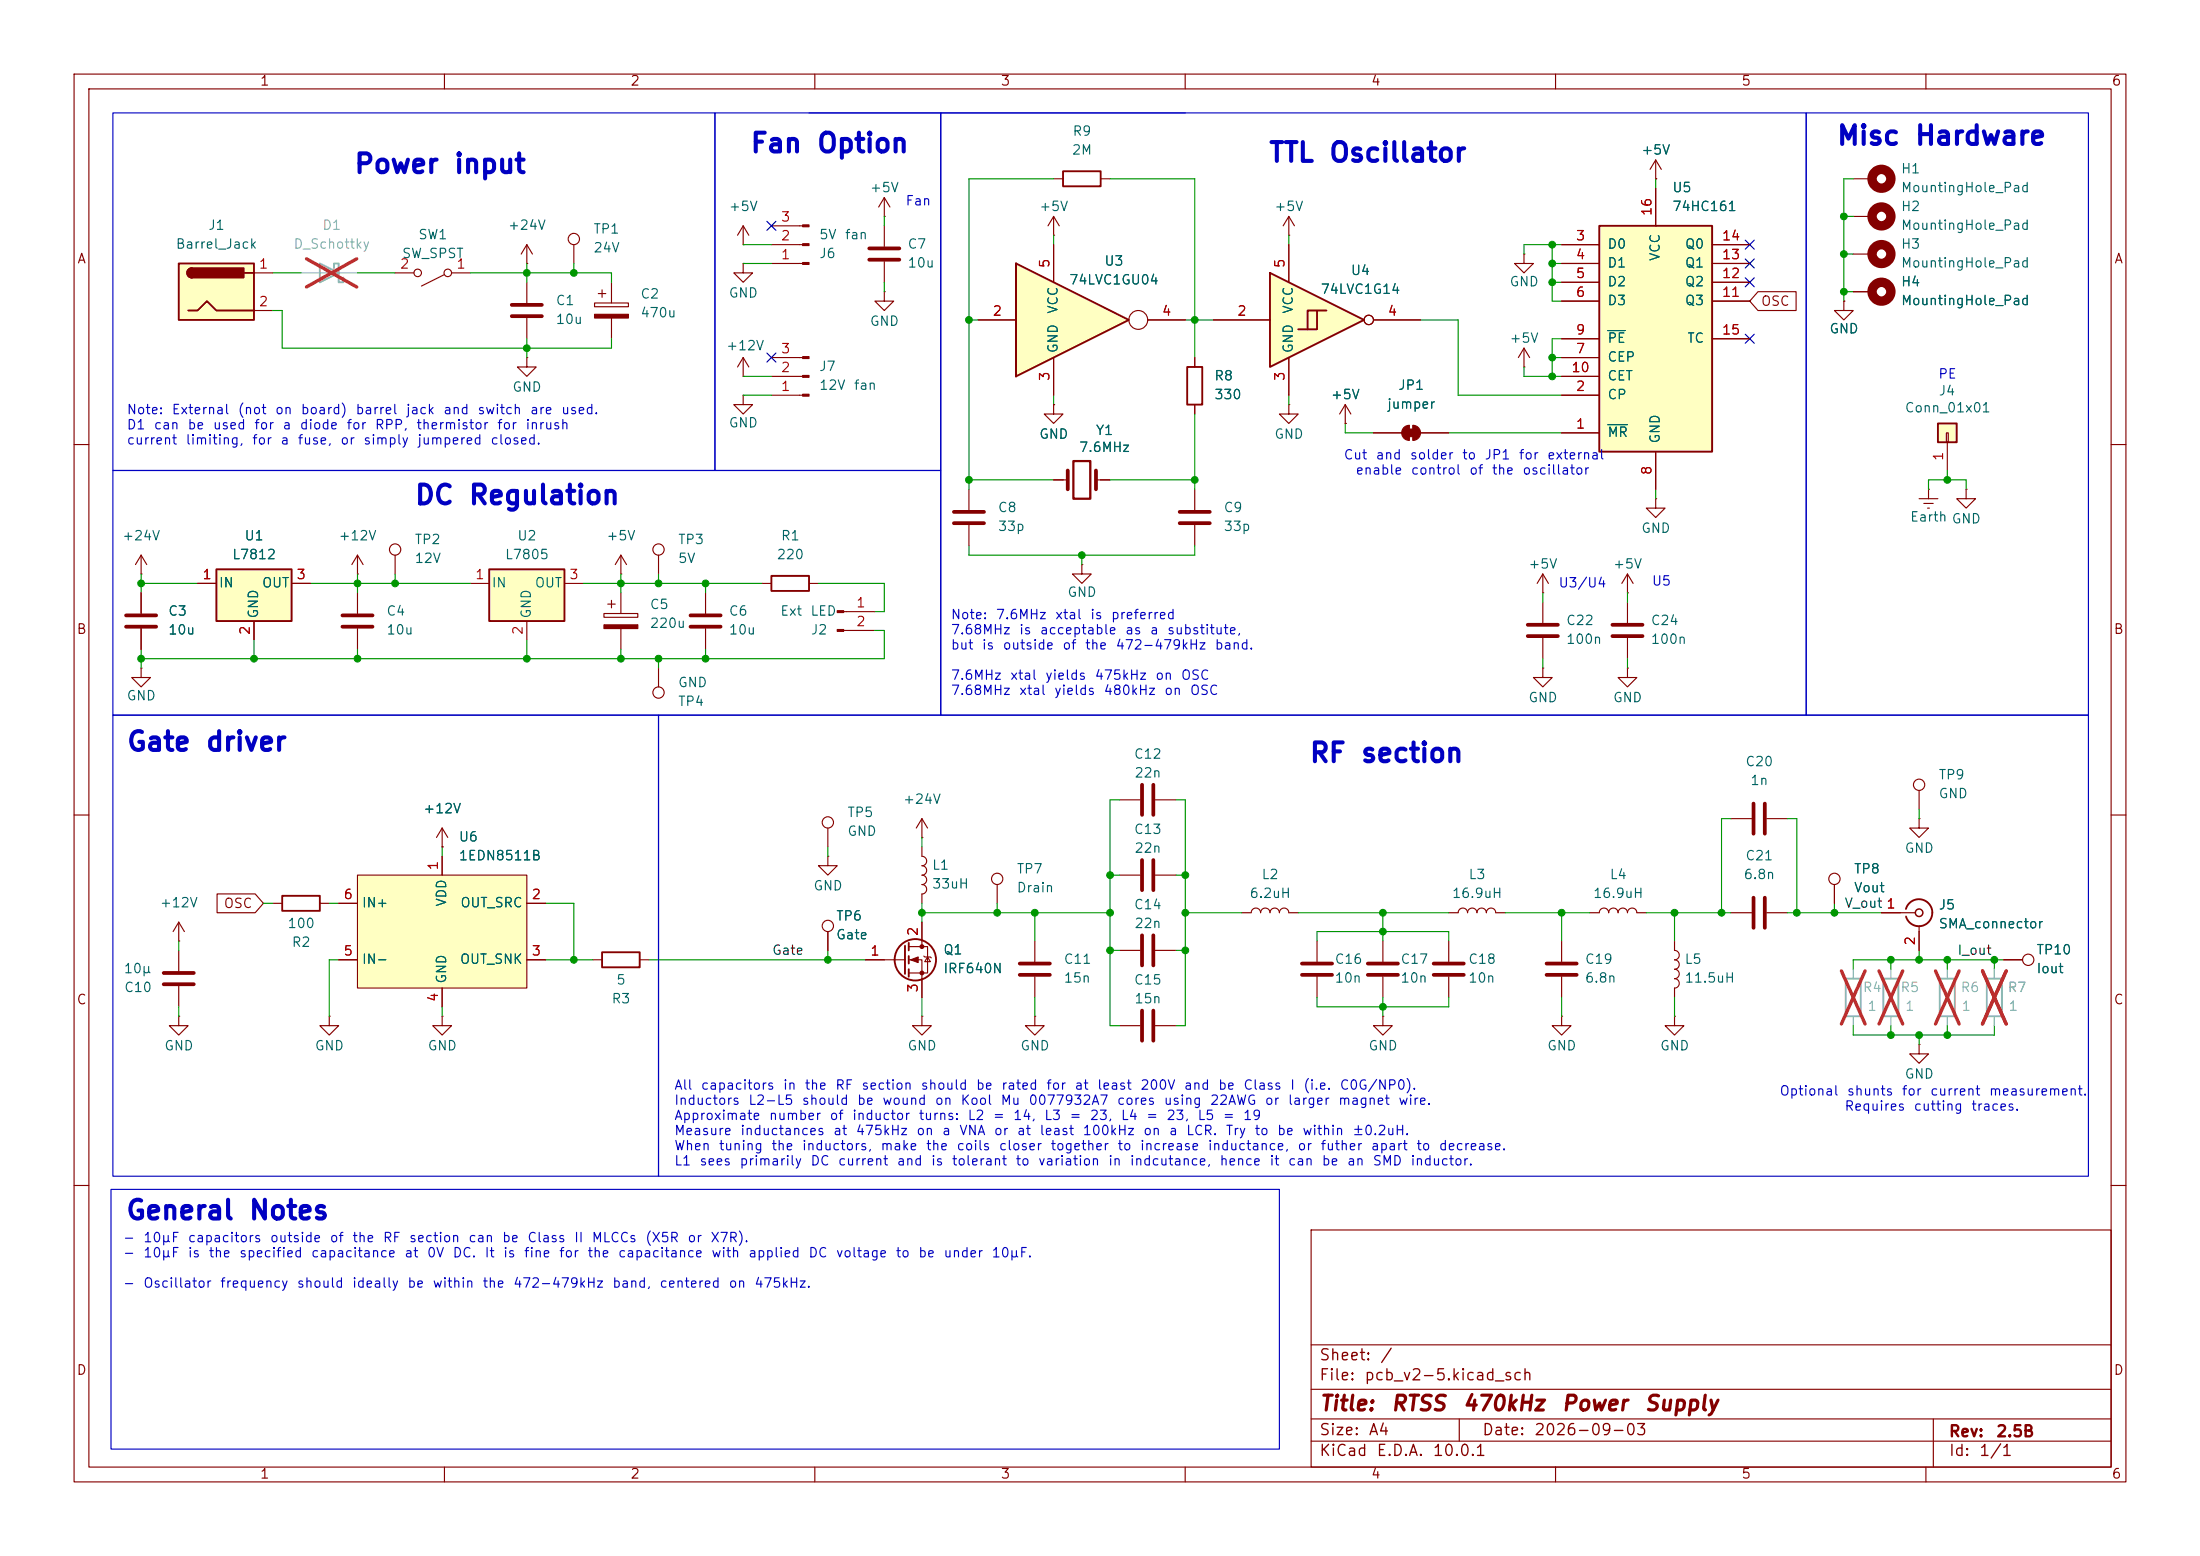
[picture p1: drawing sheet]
<svg xmlns="http://www.w3.org/2000/svg" width="297mm" height="210mm" viewBox="0 0 297 210" stroke-linecap="round" stroke-linejoin="round" font-family="sans-serif">
<g fill="none" stroke="#840000" stroke-width=".15">
<path d="M10 10h277v190h-277zM12 12h273v186h-273zM60 10v2M110 10v2M160 10v2M210 10v2M260 10v2M10 60h2M53.3 74.9v2.6M285 60h2M10 110h2M285 110h2"/>
<path d="M10 160h2M177 166h108v32h-108zM285 160h2M60 198v2M110 198v2M160 198v2M177 194.5h108M177 191.5h108M177 187.5h108M177 181.5h108M197 191.5v3M210 198v2"/>
<path d="M260 198v2M261 191.5v6.5"/>
<circle cx="53.3" cy="74.2" r=".76"/>
</g>
<path d="M66 76.8h10.2v7h-10.2z" fill="#ffffc2"/>
<path d="M66 76.8h10.2v7h-10.2z" fill="none" stroke="#840000" stroke-width=".25"/>
<g fill="none" stroke="#840000" stroke-width=".15">
<path d="M19 77.5h.1M19 74.9l-.7 1.3M19 74.9l.8 1.3M19 74.9v2.6M63.5 78.7h2.5M76.2 78.7h2.5M19 90.2v1.2h1.3l-1.3 1.3-1.2-1.3h1.2M19 90.2h.1M48.3 80v2.8M48.3 84.8v2.8M71.1 83.8v2.6M88.9 90.2v2.5"/>
<circle cx="88.9" cy="93.5" r=".76"/>
</g>
<path d="M46.2 83.1h4.1M46.2 84.6h4.1" fill="none" stroke="#840000" stroke-width=".51"/>
<path d="M29.2 76.8h10.2v7h-10.2z" fill="#ffffc2"/>
<path d="M29.2 76.8h10.2v7h-10.2zM81.3 128.5h5.1v2.1h-5.1z" fill="none" stroke="#840000" stroke-width=".25"/>
<g fill="none" stroke="#840000" stroke-width=".15">
<path d="M26.7 78.7h2.5M39.4 78.7h2.5M48.3 77.5h.1M48.3 74.9l-.8 1.3M48.3 74.9l.7 1.3M48.3 74.9v2.6M34.3 83.8v2.6M59.7 114.3h.1M59.7 111.8l-.8 1.2M59.7 111.8l.8 1.2M59.7 111.8v2.5M134.6 119.4v2.5"/>
<path d="M59.7 137.2v1.2h1.3l-1.3 1.3-1.3-1.3h1.3M59.7 137.2h.1M80 129.5h1.3M86.4 129.5h1.2M195.6 127v2.8M195.6 131.8v2.8"/>
<circle cx="134.6" cy="118.6" r=".76"/>
</g>
<path d="M193.5 130h4.1M193.5 131.6h4.1" fill="none" stroke="#840000" stroke-width=".51"/>
<path d="M48.3 118.1h22.8v15.3h-22.8z" fill="#ffffc2"/>
<g fill="none" stroke="#840000" stroke-width=".15">
<path d="M119.4 29.2h.1M119.4 39.4v1.2h1.2l-1.2 1.3-1.3-1.3h1.3M119.4 39.4h.1M119.4 26.7v2.5M119.4 30.5v2.8M119.4 35.3v2.8M119.4 26.7l-.8 1.2M119.4 26.7l.7 1.2M223.5 24.1h.1M223.5 21.6l-.7 1.3M223.5 21.6l.8 1.3M223.5 21.6v2.5"/>
<path d="M100.3 50.8h.1M100.3 53.3v1.3h-1.2l1.2 1.3 1.3-1.3h-1.3M100.3 53.3h.1M100.3 48.3l.8 1.2M100.3 48.3l-.7 1.2M100.3 48.3v2.5M104.1 53.3h4.3M104.1 50.8h4.3M104.1 48.3h4.3M142.2 54.6v1.3h1.3l-1.3 1.3-1.2-1.3h1.2M142.2 54.6h.1M83.8 77.5h.1"/>
<path d="M83.8 74.9v2.6M83.8 74.9l-.7 1.3M83.8 74.9l.8 1.3M88.9 74.9v2.6M102.9 78.7h1.2M109.2 78.7h1.3M130.8 66v2.8M130.8 70.9v2.8M146 76.2v1.3h1.3l-1.3 1.2-1.2-1.2h1.2M146 76.2h.1M161.3 66v2.8M161.3 70.9v2.8"/>
<path d="M219.7 77.5l-.8 1.2M219.7 77.5l.8 1.2M219.7 77.5v2.5M223.5 67.3v1.3h1.3l-1.3 1.3-1.3-1.3h1.3M223.5 67.3h.1M19 80v2.8M19 84.8v2.8M81.5 82.8h4.6v.5h-4.6zM82 81.5h1.1M82.5 81v1M83.8 80v2.8M83.8 84.8v2.8"/>
<path d="M113.9 82.6h4.2M113.9 85.1h4.2M219.7 80h.1M48.3 118.1h22.8v15.3h-22.8zM59.7 115.6v2.5M111.8 111.8v2.5M124.5 113h.1M124.5 114.3v1.3a.64 .64 0 0 1 .6 .6 .64 .64 0 0 1-.6 .6 .64 .64 0 0 1 .6 .7 .64 .64 0 0 1-.6 .6 .64 .64 0 0 1 .6 .7 .64 .64 0 0 1-.6 .6 .64 .64 0 0 1 .6 .6 .64 .64 0 0 1-.6 .7v1.2M124.5 110.5l-.8 1.3M124.5 110.5l.7 1.3M124.5 110.5v2.5M151.1 118.1h2.8"/>
<path d="M151.1 108h2.8M156 118.1h2.7M156 108h2.7M24.1 137.2v1.2h1.3l-1.3 1.3-1.2-1.3h1.2M24.1 137.2h.1M24.1 127h.1M24.1 124.5v2.5M24.1 128.3v2.8M24.1 133.1v2.8M24.1 124.5l-.7 1.2M24.1 124.5l.8 1.2M36.8 121.9h1.3"/>
<path d="M43.2 121.9h1.2M44.4 137.2v1.2h1.3l-1.3 1.3-1.2-1.3h1.2M44.4 137.2h.1M45.7 121.9h2.6M45.7 129.5h2.6M59.7 133.4v2.5M71.1 121.9h2.6M71.1 129.5h2.6M111.8 125.7v2.6M139.7 137.2v1.2h1.3l-1.3 1.3-1.3-1.3h1.3M139.7 137.2h.1M151.1 138.4h2.8"/>
<path d="M156 138.4h2.7M214.6 123.2h1.3a.64 .64 0 0 1 .6-.6 .64 .64 0 0 1 .7 .6 .64 .64 0 0 1 .6-.6 .64 .64 0 0 1 .6 .6 .64 .64 0 0 1 .7-.6 .64 .64 0 0 1 .6 .6 .64 .64 0 0 1 .6-.6 .64 .64 0 0 1 .7 .6h1.2M226.1 127v1.3a.64 .64 0 0 1 .6 .6 .64 .64 0 0 1-.6 .6 .64 .64 0 0 1 .6 .7 .64 .64 0 0 1-.6 .6 .64 .64 0 0 1 .6 .7 .64 .64 0 0 1-.6 .6M226.1 132.1a.64 .64 0 0 1 .6 .6 .64 .64 0 0 1-.6 .7v1.2"/>
<circle cx="88.9" cy="74.2" r=".76"/>
<circle cx="111.8" cy="111" r=".76"/>
<circle cx="111.8" cy="125" r=".76"/>
</g>
<g fill="none" stroke="#840000" stroke-width=".51">
<path d="M117.3 33.5h4.1M117.3 35.1h4.1M128.8 69.1h4M128.8 70.6h4M159.3 69.1h4M159.3 70.6h4M17 83.1h4.1M17 84.6h4.1M154.2 105.9v4.1M154.2 116.1v4M155.7 105.9v4.1M155.7 116.1v4"/>
<path d="M22.1 132.8h4.1M22.1 131.3h4.1M154.2 136.4v4.1M155.7 136.4v4.1"/>
</g>
<path d="M104.1 77.7h5.1v2.1h-5.1zM38.1 120.9h5.1v2h-5.1z" fill="none" stroke="#840000" stroke-width=".25"/>
<g fill="#840000" stroke="#840000" stroke-width=".15">
<path d="M81.5 84.3h4.6v.5h-4.6z"/>
<path d="M108.4 53.2h.8v.3h-.8z"/>
<path d="M108.4 50.7h.8v.2h-.8z"/>
<path d="M108.4 48.1h.8v.3h-.8z"/>
<path d="M113 82.4h.9v.3h-.9z"/>
<path d="M113 85h.9v.2h-.9z"/>
</g>
<path d="M215.9 30.5h15.2v30.5h-15.2z" fill="#ffffc2"/>
<path d="M215.9 30.5h15.2v30.5h-15.2zM160.3 49.5h2v5.1h-2z" fill="none" stroke="#840000" stroke-width=".25"/>
<g fill="none" stroke="#840000" stroke-width=".15">
<path d="M210.8 33h5.1M210.8 35.6h5.1M210.8 38.1h5.1M223.5 25.4v5.1M231.1 33h5.1M231.1 35.6h5.1M231.1 38.1h5.1M161.3 48.3v1.2M161.3 54.6v1.3M210.8 58.4h5.1M210.8 53.3h5.1M210.8 40.6h5.1"/>
<path d="M210.8 48.3h5.1M210.8 45.7h5.1M210.8 50.8h5.1M231.1 40.6h5.1M231.1 45.7h5.1M223.5 61v5M95.2 80v2.8M95.2 84.8v2.8"/>
</g>
<path d="M217 57.3h2.7M217 44.6h2.4" fill="none" stroke="#006464" stroke-width=".15"/>
<path d="M93.2 83.1h4.1M93.2 84.6h4.1" fill="none" stroke="#840000" stroke-width=".51"/>
<path d="M137.2 35.6v15.2" fill="none" stroke="#ffffc2" stroke-width=".14"/>
<path d="M137.2 35.6l15.2 7.6-15.2 7.6z" fill="#ffffc2"/>
<path d="M137.2 35.6v15.2zM137.2 35.6l15.2 7.6-15.2 7.6" fill="none" stroke="#840000" stroke-width=".25"/>
<g fill="none" stroke="#840000" stroke-width=".15">
<path d="M71.1 38.1v2.8M77.5 33v2.6M80.8 39.6h1M81.3 39.1v1M82.5 38.1v2.8M100.3 33h.1M100.3 35.6v1.2h-1.2l1.2 1.3 1.3-1.3h-1.3M100.3 35.6h.1M100.3 30.5l.8 1.3M100.3 30.5l-.7 1.3M100.3 30.5v2.5M142.2 33v5.1"/>
<path d="M71.1 48.3v1.2h1.3l-1.3 1.3-1.3-1.3h1.3M71.1 48.3h.1M71.1 42.9v2.8M80.3 40.9h4.5v.5h-4.5zM82.5 42.9v2.8M132.1 43.2h5.1M142.2 48.3v5M154.9 43.2h5.1M142.2 64.8h1.9M148 64.8h1.9M208.3 90.2v1.2h1.2l-1.2 1.3-1.3-1.3h1.3M208.3 90.2h.1"/>
<path d="M111.8 115.6v1.2h1.2l-1.2 1.3-1.3-1.3h1.3M111.8 115.6h.1"/>
<circle cx="77.5" cy="32.3" r=".76"/>
<circle cx="153.7" cy="43.2" r="1.27"/>
</g>
<path d="M69.1 41.1h4.1M69.1 42.7h4.1M144.1 63.5v2.5M148 63.5v2.5" fill="none" stroke="#840000" stroke-width=".51"/>
<path d="M144.9 62.2h2.3v5.1h-2.3z" fill="none" stroke="#840000" stroke-width=".3"/>
<path d="M80.3 42.4h4.5v.5h-4.5z" fill="#840000" stroke="#840000" stroke-width=".15"/>
<path d="M43.2 35.6l2.5 1.2-2.5 1.3zM45.1 36.2v-.6h.6v2.5h.7v-.6" fill="none" stroke="#a1a1a1" stroke-width=".25"/>
<path d="M40.6 36.8h7.7" fill="none" stroke="#a1a1a1" stroke-width=".15"/>
<path d="M41.4 34.9l6.8 3.8M48.2 34.9l-6.8 3.8" fill="none" stroke="#e12e31" stroke-width=".46"/>
<path d="M24.1 35.6h10.2v7.6h-10.2z" fill="#ffffc2"/>
<g fill="none" stroke="#840000" stroke-width=".25">
<path d="M24.1 35.6h10.2v7.6h-10.2zM25.9 36.2a.64 .64 0 0 0-.6 .6 .64 .64 0 0 0 .6 .7M33 36.8h1.3M143.5 23.1h5.1v2h-5.1zM25.4 41.9h1.3l1.2-1.3 1.3 1.3h5.1M122.2 127.6v3.8M122.7 127.3v1M122.7 129v1M122.7 130.8v1"/>
<circle cx="123.6" cy="129.5" r="2.79"/>
</g>
<g fill="#840000" stroke="#840000" stroke-width=".25">
<path d="M25.5 36.4l.4-.2v1.3a.63 .63 0 0 1-.6-.4 .63 .63 0 0 1 .2-.7z"/>
<path d="M25.9 36.2h7v1.3h-7z"/>
</g>
<g fill="none" stroke="#840000" stroke-width=".15">
<path d="M34.3 36.8h2.5M53.3 36.8h2.6M59.9 37.1l-3 1.5M61 36.8h2.5M71.1 35.6h.1M71.1 33l-.7 1.3M71.1 33l.8 1.3M71.1 33v2.6M104.1 35.6h4.3M104.1 33h4.3M104.1 30.5h4.3M142.2 31.8h.1"/>
<path d="M142.2 24.1h1.3M142.2 29.2l-.7 1.3M142.2 29.2l.8 1.3M142.2 29.2v2.6M148.6 24.1h1.3M205.7 34.3v1.3h1.3l-1.3 1.2-1.2-1.2h1.2M205.7 34.3h.1M250.2 24.1h2.5M250.2 29.2h2.5M250.2 34.3h2.5M250.2 39.4h2.5M34.3 41.9h2.5"/>
<path d="M248.9 40.6v1.3h1.3l-1.3 1.3-1.3-1.3h1.3M248.9 40.6h.1M208.3 77.5l-.8 1.2M208.3 77.5l.7 1.2M208.3 77.5v2.5M259.1 67.3h2.5M259.7 67.9h1.3M260.2 68.6h.3M260.3 66h.1M260.3 66v1.3M265.4 66v1.3h1.3l-1.3 1.3-1.2-1.3h1.2M265.4 66h.1"/>
<path d="M208.3 80h.1M208.3 81.3v2.8M208.3 86.1v2.8M219.7 90.2v1.2h1.3l-1.3 1.3-1.3-1.3h1.3M219.7 90.2h.1M219.7 81.3v2.8M219.7 86.1v2.8M116.8 129.5h5.4M122.7 127.8h2.5v3.5h-2.5M122.7 129.5h1.8v5.1M124.5 137.2v1.2h1.2l-1.2 1.3-1.3-1.3h1.3M124.5 137.2h.1"/>
<path d="M124.5 124.5v3.3M124.7 129l.1 .2h.8l.1 .1M125.2 129.2l.4 .6h-.8zM139.7 127v2.8M139.7 131.8v2.8M151.1 128.3h2.8M156 128.3h2.7M186.7 127v2.8M186.7 131.8v2.8M195.6 123.2h1.2a.64 .64 0 0 1 .7-.6 .64 .64 0 0 1 .6 .6 .64 .64 0 0 1 .7-.6 .64 .64 0 0 1 .6 .6 .64 .64 0 0 1 .6-.6 .64 .64 0 0 1 .7 .6 .64 .64 0 0 1 .6-.6 .64 .64 0 0 1 .6 .6h1.3"/>
<circle cx="56.4" cy="36.8" r=".51"/>
<circle cx="60.5" cy="36.8" r=".51"/>
</g>
<path d="M206.2 84.3h4.1M206.2 85.9h4.1M217.7 84.3h4M217.7 85.9h4M137.7 130h4M137.7 131.6h4M154.2 126.2v4.1M155.7 126.2v4.1M184.7 130h4M184.7 131.6h4" fill="none" stroke="#840000" stroke-width=".51"/>
<g fill="#840000" stroke="#840000" stroke-width=".15">
<path d="M122.9 129.5l1.1-.3v.7z"/>
<path d="M108.4 35.4h.8v.3h-.8z"/>
<path d="M108.4 32.9h.8v.2h-.8z"/>
<path d="M108.4 30.4h.8v.2h-.8z"/>
<circle cx="124.5" cy="127.8" r=".25"/>
<circle cx="124.5" cy="131.3" r=".25"/>
</g>
<g fill="none" stroke="#840000" stroke-width="1.3">
<circle cx="254" cy="24.1" r="1.27"/>
<circle cx="254" cy="39.4" r="1.27"/>
<circle cx="254" cy="29.2" r="1.27"/>
<circle cx="254" cy="34.3" r="1.27"/>
</g>
<path d="M261.6 57.2h2.6v2.5h-2.6z" fill="#ffffc2"/>
<path d="M261.6 57.2h2.6v2.5h-2.6z" fill="none" stroke="#840000" stroke-width=".25"/>
<path d="M205.7 49.5h.1M205.7 47l-.7 1.3M205.7 47l.8 1.3M205.7 47v2.5M262.8 58.4h.2v1.3h-.2zM262.9 59.7v3.8" fill="none" stroke="#840000" stroke-width=".15"/>
<path d="M171.4 36.8l12.7 6.4-12.7 6.3z" fill="#ffffc2"/>
<path d="M171.4 36.8l12.7 6.4-12.7 6.3zM177.8 41.9v2.6h-2.5M179.1 41.9h-2.6v2.6M257.3 122.7a1.81 1.81 0 0 1 2.8-1 1.81 1.81 0 0 1 0 2.9 1.81 1.81 0 0 1-2.8-.9" fill="none" stroke="#840000" stroke-width=".25"/>
<g fill="none" stroke="#840000" stroke-width=".15">
<path d="M142.2 33v5.1M174 31.8h.1M174 29.2v2.6M174 33v5.1M174 29.2l-.8 1.3M174 29.2l.8 1.3M210.8 33h5.1M210.8 35.6h5.1M210.8 38.1h5.1M223.5 24.1h.1M223.5 25.4v5.1M231.1 33h5.1"/>
<path d="M231.1 35.6h5.1M231.1 38.1h5.1M237.3 39.4h5.2v2.5h-5.2l-1.1-1.3zM250.2 39.4h2.5M132.1 43.2h5.1M142.2 54.6h.1M142.2 48.3v5M154.9 43.2h5.1M161.3 48.3v1.2M161.3 54.6v1.3M163.8 43.2h7.6M174 54.6v1.3h1.3l-1.3 1.3-1.3-1.3h1.3"/>
<path d="M174 54.6h.1M174 48.3v5M181.6 57.2h.1M181.6 54.6l-.8 1.3M181.6 54.6l.8 1.3M181.6 54.6v2.6M185.4 43.2h6.4M185.4 58.4h3.8M190.2 57.4v2M190.8 57.4v2M191.8 58.4h3.8M210.8 58.4h5.1"/>
<path d="M210.8 53.3h5.1M210.8 40.6h5.1M210.8 48.3h5.1M210.8 45.7h5.1M210.8 50.8h5.1M231.1 40.6h5.1M231.1 45.7h5.1M248.9 40.6h.1M26.7 78.7h2.5M39.4 78.7h2.5M142.2 64.8h1.3M148.6 64.8h1.3"/>
<path d="M223.5 61v5M19 80v2.8M19 84.8v2.8M34.3 83.8v2.6M59.7 114.3h.1M59.7 115.6v2.5M233.7 110.5h2.8M238.5 110.5h2.8M247.6 119.4v2.5M259.1 110.5v1.3h1.2l-1.2 1.2-1.3-1.2h1.3M259.1 110.5h.1M259.1 106.7v2.5"/>
<path d="M29.3 120.6h5.1l1.2 1.3-1.2 1.3h-5.1zM45.7 129.5h2.6M45.7 121.9h2.6M59.7 133.4v2.5M71.1 129.5h2.6M71.1 121.9h2.6M111.8 125.7v2.6M116.8 129.5h2.6M124.5 124.5v2.5M124.5 132.1v2.5M167.6 123.2h1.3a.64 .64 0 0 1 .6-.6 .64 .64 0 0 1 .7 .6 .64 .64 0 0 1 .6-.6 .64 .64 0 0 1 .6 .6 .64 .64 0 0 1 .7-.6 .64 .64 0 0 1 .6 .6 .64 .64 0 0 1 .7-.6 .64 .64 0 0 1 .6 .6h1.3M177.8 127v2.8"/>
<path d="M177.8 131.8v2.8M186.7 137.2v1.2h1.3l-1.3 1.3-1.3-1.3h1.3M186.7 137.2h.1M210.8 137.2v1.2h1.3l-1.3 1.3-1.3-1.3h1.3M210.8 137.2h.1M210.8 127v2.8M210.8 131.8v2.8M226.1 137.2v1.2h1.2l-1.2 1.3-1.3-1.3h1.3M226.1 137.2h.1M233.7 123.2h2.8M238.5 123.2h2.8M254 123.2h4.6"/>
<path d="M259.1 125v3.3M270.5 129.5h2.5M259.1 141v1.2h1.2l-1.2 1.3-1.3-1.3h1.3M259.1 141h.1"/>
<circle cx="184.8" cy="43.2" r=".63"/>
<circle cx="247.6" cy="118.6" r=".76"/>
<circle cx="259.1" cy="105.9" r=".76"/>
<circle cx="273.8" cy="129.5" r=".76"/>
</g>
<g fill="#840000" stroke="#840000" stroke-width=".15">
<path d="M190 57.9h1v1h-1z"/>
<path d="M189.5 57.7l.4-.2 .3-.1v2a1.02 1.02 0 0 1-.9-.6 1.02 1.02 0 0 1 .2-1.1z"/>
<path d="M190.8 57.4a1.02 1.02 0 0 1 1 1 1.02 1.02 0 0 1-1 1z"/>
</g>
<path d="M236.7 108.5v4M238.3 108.5v4M175.8 130h4M175.8 131.6h4M208.8 130h4.1M208.8 131.6h4.1M236.7 121.2v4M238.3 121.2v4" fill="none" stroke="#840000" stroke-width=".51"/>
<path d="M249.2 132.1h2v5.1h-2zM254.3 132.1h2v5.1h-2zM261.9 132.1h2v5.1h-2zM268.2 132.1h2.1v5.1h-2.1z" fill="none" stroke="#a1a1a1" stroke-width=".25"/>
<path d="M250.2 130.8v1.3M250.2 137.2v1.2M255.3 130.8v1.3M255.3 137.2v1.2M262.9 130.8v1.3M262.9 137.2v1.2M269.2 130.8v1.3M269.2 137.2v1.2" fill="none" stroke="#a1a1a1" stroke-width=".15"/>
<path d="M248.6 131l3.2 7.2M251.8 131l-3.2 7.2M253.7 131l3.2 7.2M256.9 131l-3.2 7.2M261.3 131l3.2 7.2M264.5 131l-3.2 7.2M267.6 131l3.2 7.2M270.8 131l-3.2 7.2" fill="none" stroke="#e12e31" stroke-width=".46"/>
<circle cx="259.1" cy="123.2" r=".51" fill="none" stroke="#840000" stroke-width=".2"/>
<path d="M15.2 15.2h81.3v48.3h-81.3zM96.5 15.2h30.5v48.3h-30.5zM109.2 15.2h50.8M127 15.2h116.8v81.3h-116.8zM243.8 15.2h38.1v81.3h-38.1zM15.2 63.5h111.8v33h-111.8zM15.2 96.5h73.7v62.3h-73.7zM88.9 96.5h193v62.3h-193zM15 160.5h157.7v35.1h-157.7z" fill="none" stroke="#0000c2" stroke-width=".15"/>
<g fill="none" stroke="#009600" stroke-width=".15">
<path d="M36.8 36.8h3.8M48.3 36.8h5M63.5 36.8h19v1.3M71.1 35.6v2.5M77.5 35.6v1.2M100.3 33h3.8M100.3 35.6h3.8M119.4 29.2v1.3M119.4 38.1v1.3M142.2 24.1h-11.4v41.9M142.2 31.8v1.2M149.9 24.1h11.4v24.2"/>
<path d="M174 31.8v1.2M209.5 35.6h1.3M209.5 33v7.6h1.3M209.5 38.1h1.3M210.8 33h-5.1v1.3M223.5 24.1v1.3M248.9 29.2h1.3M248.9 34.3h1.3M248.9 39.4h1.3M250.2 24.1h-1.3v16.5M36.8 41.9h1.3v5.1h44.4v-1.3M71.1 45.7v2.6"/>
<path d="M100.3 50.8h3.8M100.3 53.3h3.8M130.8 43.2h1.3M142.2 53.3v1.3M160 43.2h3.8M161.3 55.9v10.1M174 53.3v1.3M181.6 57.2v1.2h3.8M191.8 43.2h5v10.1h14M195.6 58.4h15.2M205.7 49.5v1.3h5.1M209.5 48.3h1.3"/>
<path d="M210.8 45.7h-1.3v5.1M19 77.5v2.5M19 78.7h7.7M41.9 78.7h21.6M48.3 77.5v2.5M53.3 77.5v1.2M78.7 78.7h24.2M83.8 77.5v2.5M88.9 77.5v1.2M95.2 78.7v1.3M110.5 78.7h8.9v3.9h-1.3M130.8 73.7v1.2h30.5v-1.2"/>
<path d="M130.8 64.8h11.4M146 74.9v1.3M149.9 64.8h11.4M223.5 66v1.3M260.3 66v-1.2h5.1v1.2M262.9 63.5v1.3M19 87.6v2.6M34.3 86.4v2.5M48.3 87.6v1.3M71.1 86.4v2.5M83.8 87.6v1.3M88.9 88.9v1.3"/>
<path d="M95.2 87.6v1.3M118.1 85.1h1.3v3.8h-100.4M208.3 80v1.3M208.3 88.9v1.3M219.7 80v1.3M219.7 88.9v1.3M59.7 114.3v1.3M111.8 114.3v1.3M124.5 113v1.3M149.9 118.1h1.2M151.1 108h-1.2v30.4h1.2M158.7 108h1.3v30.4h-1.3"/>
<path d="M158.7 118.1h1.3M233.7 110.5h-1.3v12.7M241.3 110.5h1.3v12.7M259.1 109.2v1.3M24.1 127v1.3M24.1 135.9v1.3M35.6 121.9h1.2M44.4 121.9h1.3M45.7 129.5h-1.3v7.7M59.7 135.9v1.3M73.7 121.9h3.8v7.6M73.7 129.5h6.3"/>
<path d="M87.6 129.5h29.2M111.8 128.3v1.2M124.5 123.2h25.4M124.5 121.9v2.6M124.5 134.6v2.6M134.6 121.9v1.3M139.7 123.2v3.8M139.7 134.6v2.6M149.9 128.3h1.2M158.7 128.3h1.3M160 123.2h7.6M175.3 123.2h20.3"/>
<path d="M177.8 127v-1.3h17.8v1.3M177.8 134.6v1.3h17.8v-1.3M186.7 123.2v3.8M186.7 134.6v2.6M203.2 123.2h11.4M210.8 123.2v3.8M210.8 134.6v2.6M222.2 123.2h11.5M226.1 123.2v3.8M226.1 134.6v2.6M241.3 123.2h12.7M247.6 121.9v1.3"/>
<path d="M250.2 138.4v1.3h19v-1.3M255.3 129.5v1.3M255.3 138.4v1.3M259.1 128.3v1.2M259.1 139.7v1.3M262.9 129.5v1.3M262.9 138.4v1.3M269.2 129.5v1.3M270.5 129.5h-20.3v1.3"/>
</g>
<path d="M103.5 29.9l1.2 1.2M104.7 29.9l-1.2 1.2M235.6 32.4l1.2 1.2M235.6 37.5l1.2 1.2M235.6 35l1.2 1.2M236.8 32.4l-1.2 1.2M236.8 37.5l-1.2 1.2M236.8 35l-1.2 1.2M103.5 47.7l1.2 1.2M104.7 47.7l-1.2 1.2M235.6 45.1l1.2 1.2M236.8 45.1l-1.2 1.2" fill="none" stroke="#000084" stroke-width=".15"/>
<path d="M217 57.3h2.7M217 44.6h2.4" fill="none" stroke="#006464" stroke-width=".15"/>
<g fill="#009600" stroke="#009600" stroke-width=".14">
<circle cx="95.2" cy="88.9" r=".46"/>
<circle cx="88.9" cy="88.9" r=".46"/>
<circle cx="83.8" cy="88.9" r=".46"/>
<circle cx="95.2" cy="78.7" r=".46"/>
<circle cx="88.9" cy="78.7" r=".46"/>
<circle cx="71.1" cy="88.9" r=".46"/>
<circle cx="83.8" cy="78.7" r=".46"/>
<circle cx="71.1" cy="47" r=".46"/>
<circle cx="77.5" cy="36.8" r=".46"/>
<circle cx="71.1" cy="36.8" r=".46"/>
<circle cx="149.9" cy="118.1" r=".46"/>
<circle cx="160" cy="123.2" r=".46"/>
<circle cx="149.9" cy="123.2" r=".46"/>
<circle cx="160" cy="118.1" r=".46"/>
<circle cx="19" cy="88.9" r=".46"/>
<circle cx="48.3" cy="78.7" r=".46"/>
<circle cx="19" cy="78.7" r=".46"/>
<circle cx="34.3" cy="88.9" r=".46"/>
<circle cx="48.3" cy="88.9" r=".46"/>
<circle cx="53.3" cy="78.7" r=".46"/>
<circle cx="146" cy="74.9" r=".46"/>
<circle cx="161.3" cy="64.8" r=".46"/>
<circle cx="130.8" cy="43.2" r=".46"/>
<circle cx="77.5" cy="129.5" r=".46"/>
<circle cx="149.9" cy="128.3" r=".46"/>
<circle cx="134.6" cy="123.2" r=".46"/>
<circle cx="124.5" cy="123.2" r=".46"/>
<circle cx="139.7" cy="123.2" r=".46"/>
<circle cx="160" cy="128.3" r=".46"/>
<circle cx="111.8" cy="129.5" r=".46"/>
<circle cx="255.3" cy="139.7" r=".46"/>
<circle cx="259.1" cy="139.7" r=".46"/>
<circle cx="262.9" cy="139.7" r=".46"/>
<circle cx="247.6" cy="123.2" r=".46"/>
<circle cx="269.2" cy="129.5" r=".46"/>
<circle cx="262.9" cy="129.5" r=".46"/>
<circle cx="255.3" cy="129.5" r=".46"/>
<circle cx="259.1" cy="129.5" r=".46"/>
<circle cx="242.6" cy="123.2" r=".46"/>
<circle cx="209.5" cy="50.8" r=".46"/>
<circle cx="209.5" cy="38.1" r=".46"/>
<circle cx="209.5" cy="48.3" r=".46"/>
<circle cx="209.5" cy="33" r=".46"/>
<circle cx="210.8" cy="123.2" r=".46"/>
<circle cx="186.7" cy="125.7" r=".46"/>
<circle cx="186.7" cy="135.9" r=".46"/>
<circle cx="186.7" cy="123.2" r=".46"/>
<circle cx="262.9" cy="64.8" r=".46"/>
<circle cx="248.9" cy="29.2" r=".46"/>
<circle cx="248.9" cy="34.3" r=".46"/>
<circle cx="248.9" cy="39.4" r=".46"/>
<circle cx="161.3" cy="43.2" r=".46"/>
<circle cx="130.8" cy="64.8" r=".46"/>
<circle cx="209.5" cy="35.6" r=".46"/>
<circle cx="232.4" cy="123.2" r=".46"/>
<circle cx="226.1" cy="123.2" r=".46"/>
</g>
<g font-size="2.5" fill="#0000c2">
<text x="101.2" y="21.2">Fan Option</text>
<text x="171.2" y="22.5">TTL Oscillator</text>
<text x="247.8" y="20.2">Misc Hardware</text>
<text x="47.7" y="24">Power input</text>
<text x="55.9" y="68.7">DC Regulation</text>
<text x="17" y="102">Gate driver</text>
<text x="176.7" y="103.5">RF section</text>
<text x="16.9" y="165.2">General Notes</text>
</g>
<g font-size="2" fill="#840000">
<text x="178" y="190.9">Title:</text>
<text x="187.7" y="190.9">RTSS</text>
<text x="197.3" y="190.9">470kHz</text>
<text x="210.7" y="190.9">Power</text>
<text x="221.9" y="190.9">Supply</text>
</g>
<g font-size="1.5" fill="#840000">
<text x="178" y="184">Sheet:</text>
<text x="186.2" y="184">/</text>
<text x="178" y="186.7">File:</text>
<text x="184.1" y="186.7">pcb_v2-5.kicad_sch</text>
<text x="178" y="196.9">KiCad</text>
<text x="178" y="194.1">Size:</text>
<text x="184.7" y="194.1">A4</text>
<text x="185.7" y="196.9">E.D.A.</text>
<text x="193.3" y="196.9">10.0.1</text>
<text x="200" y="194.1">Date:</text>
<text x="207" y="194.1">2026-09-03</text>
<text x="263" y="194.3">Rev:</text>
<text x="263" y="196.9">Id:</text>
<text x="267.1" y="196.9">1/1</text>
<text x="269.4" y="194.3">2.5B</text>
</g>
<g font-size="1.3" fill="#840000">
<text x="35" y="11.9">1</text>
<text x="85" y="11.9">2</text>
<text x="135" y="11.9">3</text>
<text x="185" y="11.9">4</text>
<text x="235" y="11.9">5</text>
<text x="285" y="11.9">6</text>
<text x="10.3" y="35.9">A</text>
<text x="285.3" y="35.9">A</text>
<text x="237.6" y="41.6">OSC</text>
<text x="10.3" y="85.9">B</text>
<text x="285.3" y="85.9">B</text>
<text x="30.1" y="122.9">OSC</text>
<text x="10.3" y="135.9">C</text>
<text x="285.3" y="135.9">C</text>
<text x="10.3" y="185.9">D</text>
<text x="285.3" y="185.9">D</text>
<text x="35" y="199.9">1</text>
<text x="85" y="199.9">2</text>
<text x="135" y="199.9">3</text>
<text x="185" y="199.9">4</text>
<text x="235" y="199.9">5</text>
<text x="285" y="199.9">6</text>
</g>
<g font-size="1.3" fill="#006464">
<text x="144.6" y="21.2">2M</text>
<text x="144.7" y="18.6">R9</text>
<text x="221.5" y="21.2">+5V</text>
<text x="256.5" y="23.7">H1</text>
<text x="98.3" y="28.8">+5V</text>
<text x="117.3" y="26.3">+5V</text>
<text x="140.2" y="28.8">+5V</text>
<text x="172" y="28.8">+5V</text>
<text x="225.7" y="26.3">U5</text>
<text x="225.7" y="28.8">74HC161</text>
<text x="256.5" y="26.3">MountingHole_Pad</text>
<text x="256.5" y="28.8">H2</text>
<text x="23.6" y="33.9">Barrel_Jack</text>
<text x="28" y="31.3">J1</text>
<text x="54.2" y="35.2">SW_SPST</text>
<text x="56.4" y="32.6">SW1</text>
<text x="68.5" y="31.3">+24V</text>
<text x="80" y="31.9">TP1</text>
<text x="80" y="34.4">24V</text>
<text x="110.5" y="35.2">J6</text>
<text x="110.5" y="32.6">5V</text>
<text x="114" y="32.6">fan</text>
<text x="122.4" y="33.9">C7</text>
<text x="216.9" y="33.9">D0</text>
<text x="224.4" y="35.3" transform="rotate(-90 224.4 35.3)">VCC</text>
<text x="227.4" y="33.9">Q0</text>
<text x="256.5" y="31.3">MountingHole_Pad</text>
<text x="256.5" y="33.9">H3</text>
<text x="74.9" y="41.5">C1</text>
<text x="86.4" y="40.6">C2</text>
<text x="98.3" y="40.5">GND</text>
<text x="122.4" y="36.4">10u</text>
<text x="144.2" y="38.7">74LVC1GU04</text>
<text x="149" y="36.2">U3</text>
<text x="178.2" y="40">74LVC1G14</text>
<text x="182.3" y="37.4">U4</text>
<text x="203.7" y="39">GND</text>
<text x="216.9" y="36.4">D1</text>
<text x="216.9" y="39">D2</text>
<text x="216.9" y="41.5">D3</text>
<text x="227.4" y="41.5">Q3</text>
<text x="227.4" y="39">Q2</text>
<text x="227.4" y="36.4">Q1</text>
<text x="256.5" y="36.4">MountingHole_Pad</text>
<text x="256.5" y="39">H4</text>
<text x="256.5" y="41.5">MountingHole_Pad</text>
<text x="74.9" y="44">10u</text>
<text x="86.4" y="43.2">470u</text>
<text x="97.9" y="47.6">+12V</text>
<text x="117.3" y="44.3">GND</text>
<text x="143.1" y="47.8" transform="rotate(-90 143.1 47.8)">GND</text>
<text x="143.1" y="42.4" transform="rotate(-90 143.1 42.4)">VCC</text>
<text x="174.9" y="47.8" transform="rotate(-90 174.9 47.8)">GND</text>
<text x="174.9" y="42.4" transform="rotate(-90 174.9 42.4)">VCC</text>
<text x="203.7" y="46.6">+5V</text>
<text x="216.9" y="46.6">PE</text>
<text x="227.7" y="46.6">TC</text>
<text x="246.9" y="45.3">GND</text>
<text x="69.1" y="53.2">GND</text>
<text x="110.5" y="50.4">J7</text>
<text x="110.5" y="52.9">12V</text>
<text x="115.2" y="52.9">fan</text>
<text x="163.8" y="51.7">R8</text>
<text x="188.7" y="52.9">JP1</text>
<text x="216.9" y="49.1">CEP</text>
<text x="216.9" y="51.7">CET</text>
<text x="261.6" y="53.7">J4</text>
<text x="98.3" y="58">GND</text>
<text x="140.2" y="59.5">GND</text>
<text x="147.8" y="59">Y1</text>
<text x="163.8" y="54.2">330</text>
<text x="172" y="59.5">GND</text>
<text x="179.6" y="54.2">+5V</text>
<text x="187.2" y="55.5">jumper</text>
<text x="216.9" y="59.3">MR</text>
<text x="216.9" y="54.2">CP</text>
<text x="224.4" y="59.9" transform="rotate(-90 224.4 59.9)">GND</text>
<text x="257.1" y="56">Conn_01x01</text>
<text x="145.6" y="61.3">7.6MHz</text>
<text x="134.6" y="69.4">C8</text>
<text x="134.6" y="72">33p</text>
<text x="165.1" y="69.4">C9</text>
<text x="165.1" y="72">33p</text>
<text x="257.8" y="70.7">Earth GND</text>
<text x="16.4" y="73.3">+24V</text>
<text x="31.3" y="75.8">L7812</text>
<text x="32.9" y="73.3">U1</text>
<text x="45.6" y="73.3">+12V</text>
<text x="55.9" y="73.8">TP2</text>
<text x="55.9" y="76.3">12V</text>
<text x="68.1" y="75.8">L7805</text>
<text x="69.7" y="73.3">U2</text>
<text x="81.8" y="73.3">+5V</text>
<text x="91.4" y="73.8">TP3</text>
<text x="91.4" y="76.3">5V</text>
<text x="104.8" y="75.8">220</text>
<text x="105.3" y="73.3">R1</text>
<text x="206.2" y="77.1">+5V</text>
<text x="217.7" y="77.1">+5V</text>
<text x="221.5" y="72.2">GND</text>
<text x="22.6" y="83.4">C3</text>
<text x="29.5" y="79.6">IN</text>
<text x="35.2" y="83.6" transform="rotate(-90 35.2 83.6)">GND</text>
<text x="35.3" y="79.6">OUT</text>
<text x="52.1" y="83.4">C4</text>
<text x="66.3" y="79.6">IN</text>
<text x="72" y="83.6" transform="rotate(-90 72 83.6)">GND</text>
<text x="72.1" y="79.6">OUT</text>
<text x="87.6" y="82.5">C5</text>
<text x="98.3" y="83.4">C6</text>
<text x="105.2" y="83.4">Ext</text>
<text x="109.3" y="83.4">LED</text>
<text x="144" y="80.9">GND</text>
<text x="22.6" y="86">10u</text>
<text x="52.1" y="86">10u</text>
<text x="87.6" y="85.1">220u</text>
<text x="98.3" y="86">10u</text>
<text x="109.4" y="86">J2</text>
<text x="211.3" y="87.2">100n</text>
<text x="211.3" y="84.7">C22</text>
<text x="222.8" y="87.2">100n</text>
<text x="222.8" y="84.7">C24</text>
<text x="17" y="94.8">GND</text>
<text x="91.4" y="95.6">TP4</text>
<text x="91.4" y="93.1">GND</text>
<text x="206.2" y="95.1">GND</text>
<text x="217.7" y="95.1">GND</text>
<text x="153" y="102.7">C12</text>
<text x="153.1" y="105.3">22n</text>
<text x="235.5" y="103.7">C20</text>
<text x="236.2" y="106.3">1n</text>
<text x="261.6" y="105.5">TP9</text>
<text x="57" y="110.1">+12V</text>
<text x="61.8" y="113.9">U6</text>
<text x="114.3" y="110.6">TP5</text>
<text x="114.3" y="113.1">GND</text>
<text x="121.8" y="108.8">+24V</text>
<text x="153" y="112.9">C13</text>
<text x="261.6" y="108.1">GND</text>
<text x="61.8" y="116.4">1EDN8511B</text>
<text x="125.7" y="117.7">L1</text>
<text x="137.2" y="118.2">TP7</text>
<text x="153.1" y="115.4">22n</text>
<text x="170.2" y="119">L2</text>
<text x="198.2" y="119">L3</text>
<text x="217.2" y="119">L4</text>
<text x="235.3" y="119">6.8n</text>
<text x="235.5" y="116.4">C21</text>
<text x="250.2" y="118.2">TP8</text>
<text x="257" y="115.4">GND</text>
<text x="21.5" y="122.8">+12V</text>
<text x="38.7" y="125.6">100</text>
<text x="48.8" y="122.8">IN+</text>
<text x="60.6" y="122.4" transform="rotate(-90 60.6 122.4)">VDD</text>
<text x="62.1" y="122.8">OUT_SRC</text>
<text x="109.7" y="120.5">GND</text>
<text x="112.8" y="124.6">TP6</text>
<text x="125.7" y="120.2">33uH</text>
<text x="137.2" y="120.8">Drain</text>
<text x="153" y="123">C14</text>
<text x="153.1" y="125.6">22n</text>
<text x="168.6" y="121.5">6.2uH</text>
<text x="195.9" y="121.5">16.9uH</text>
<text x="215" y="121.5">16.9uH</text>
<text x="250.2" y="120.8">Vout</text>
<text x="261.6" y="123.1">J5</text>
<text x="261.6" y="125.6">SMA_connector</text>
<text x="16.6" y="131.7">10µ</text>
<text x="39.3" y="128.1">R2</text>
<text x="48.8" y="130.4">IN-</text>
<text x="62" y="130.4">OUT_SNK</text>
<text x="112.8" y="127.1">Gate</text>
<text x="127.3" y="129.1">Q1</text>
<text x="127.3" y="131.7">IRF640N</text>
<text x="143.5" y="130.4">C11</text>
<text x="180.1" y="130.4">C16</text>
<text x="189" y="130.4">C17</text>
<text x="198.1" y="130.4">C18</text>
<text x="213.9" y="130.4">C19</text>
<text x="227.3" y="130.4">L5</text>
<text x="274.8" y="131.7">Iout</text>
<text x="274.8" y="129.1">TP10</text>
<text x="16.7" y="134.2">C10</text>
<text x="60.6" y="132.8" transform="rotate(-90 60.6 132.8)">GND</text>
<text x="82.5" y="135.7">R3</text>
<text x="83.1" y="133.2">5</text>
<text x="143.5" y="132.9">15n</text>
<text x="153" y="133.2">C15</text>
<text x="153.1" y="135.7">15n</text>
<text x="180.1" y="132.9">10n</text>
<text x="189" y="132.9">10n</text>
<text x="198.1" y="132.9">10n</text>
<text x="213.9" y="132.9">6.8n</text>
<text x="227.3" y="132.9">11.5uH</text>
<text x="22.1" y="142.1">GND</text>
<text x="42.4" y="142.1">GND</text>
<text x="57.7" y="142.1">GND</text>
<text x="122.4" y="142.1">GND</text>
<text x="137.7" y="142.1">GND</text>
<text x="184.7" y="142.1">GND</text>
<text x="208.8" y="142.1">GND</text>
<text x="224" y="142.1">GND</text>
<text x="257" y="145.9">GND</text>
</g>
<g font-size="1.3" fill="#0000c2">
<text x="122.2" y="28">Fan</text>
<text x="261.6" y="51.4">PE</text>
<text x="17" y="56.2">Note:</text>
<text x="17" y="58.3">D1</text>
<text x="20.7" y="58.3">can</text>
<text x="23.1" y="56.2">External</text>
<text x="25.2" y="58.3">be</text>
<text x="28.6" y="58.3">used</text>
<text x="32" y="56.2">(not</text>
<text x="34.2" y="58.3">for</text>
<text x="37" y="56.2">on</text>
<text x="38.1" y="58.3">a</text>
<text x="40.4" y="58.3">diode</text>
<text x="40.5" y="56.2">board)</text>
<text x="46.7" y="58.3">for</text>
<text x="47.9" y="56.2">barrel</text>
<text x="50.5" y="58.3">RPP,</text>
<text x="54.7" y="56.2">jack</text>
<text x="56.1" y="58.3">thermistor</text>
<text x="59.7" y="56.2">and</text>
<text x="64.4" y="56.2">switch</text>
<text x="67" y="58.3">for</text>
<text x="70.8" y="58.3">inrush</text>
<text x="71.5" y="56.2">are</text>
<text x="75.7" y="56.2">used.</text>
<text x="17" y="60.3">current</text>
<text x="25" y="60.3">limiting,</text>
<text x="33.9" y="60.3">for</text>
<text x="37.8" y="60.3">a</text>
<text x="40.1" y="60.3">fuse,</text>
<text x="45.9" y="60.3">or</text>
<text x="49" y="60.3">simply</text>
<text x="56.2" y="60.3">jumpered</text>
<text x="66.1" y="60.3">closed.</text>
<text x="181.3" y="62.3">Cut</text>
<text x="182.9" y="64.4">enable</text>
<text x="185.6" y="62.3">and</text>
<text x="190.2" y="62.3">solder</text>
<text x="190.4" y="64.4">control</text>
<text x="197.3" y="62.3">to</text>
<text x="198.3" y="64.4">of</text>
<text x="200.3" y="62.3">JP1</text>
<text x="201.3" y="64.4">the</text>
<text x="204.9" y="62.3">for</text>
<text x="205.4" y="64.4">oscillator</text>
<text x="208.8" y="62.3">external</text>
<text x="128.3" y="83.9">Note:</text>
<text x="134.3" y="83.9">7.6MHz</text>
<text x="142.3" y="83.9">xtal</text>
<text x="147.1" y="83.9">is</text>
<text x="149.9" y="83.9">preferred</text>
<text x="210.3" y="79.6">U3/U4</text>
<text x="222.9" y="79.4">U5</text>
<text x="128.3" y="85.9">7.68MHz</text>
<text x="128.3" y="88">but</text>
<text x="132.5" y="88">is</text>
<text x="135.3" y="88">outside</text>
<text x="137.5" y="85.9">is</text>
<text x="140.3" y="85.9">acceptable</text>
<text x="143.3" y="88">of</text>
<text x="146.4" y="88">the</text>
<text x="150.5" y="88">472-479kHz</text>
<text x="151.8" y="85.9">as</text>
<text x="155.1" y="85.9">a</text>
<text x="157.5" y="85.9">substitute,</text>
<text x="163.9" y="88">band.</text>
<text x="128.3" y="92.1">7.6MHz</text>
<text x="128.3" y="94.1">7.68MHz</text>
<text x="136.3" y="92.1">xtal</text>
<text x="137.5" y="94.1">xtal</text>
<text x="141" y="92.1">yields</text>
<text x="142.2" y="94.1">yields</text>
<text x="147.7" y="92.1">475kHz</text>
<text x="148.9" y="94.1">480kHz</text>
<text x="155.9" y="92.1">on</text>
<text x="157.1" y="94.1">on</text>
<text x="159.3" y="92.1">OSC</text>
<text x="160.6" y="94.1">OSC</text>
<text x="90.9" y="147.4">All</text>
<text x="90.9" y="149.4">Inductors</text>
<text x="94.5" y="147.4">capacitors</text>
<text x="100.9" y="149.4">L2-L5</text>
<text x="105.6" y="147.4">in</text>
<text x="108.2" y="149.4">should</text>
<text x="108.5" y="147.4">the</text>
<text x="112.7" y="147.4">RF</text>
<text x="115.6" y="149.4">be</text>
<text x="116.2" y="147.4">section</text>
<text x="119" y="149.4">wound</text>
<text x="124.2" y="147.4">should</text>
<text x="126.1" y="149.4">on</text>
<text x="129.6" y="149.4">Kool</text>
<text x="131.7" y="147.4">be</text>
<text x="135" y="149.4">Mu</text>
<text x="135.1" y="147.4">rated</text>
<text x="138.8" y="149.4">0077932A7</text>
<text x="141.1" y="147.4">for</text>
<text x="145" y="147.4">at</text>
<text x="148" y="147.4">least</text>
<text x="150.7" y="149.4">cores</text>
<text x="153.8" y="147.4">200V</text>
<text x="157" y="149.4">using</text>
<text x="159.7" y="147.4">and</text>
<text x="163.3" y="149.4">22AWG</text>
<text x="164.4" y="147.4">be</text>
<text x="167.8" y="147.4">Class</text>
<text x="170.7" y="149.4">or</text>
<text x="173.8" y="149.4">larger</text>
<text x="174.1" y="147.4">I</text>
<text x="175.8" y="147.4">(i.e.</text>
<text x="180.6" y="149.4">magnet</text>
<text x="180.8" y="147.4">C0G/NP0).</text>
<text x="188.7" y="149.4">wire.</text>
<text x="240.2" y="148.2">Optional</text>
<text x="249.2" y="148.2">shunts</text>
<text x="256.6" y="148.2">for</text>
<text x="260.5" y="148.2">current</text>
<text x="268.4" y="148.2">measurement.</text>
<text x="90.9" y="151.5">Approximate</text>
<text x="90.9" y="153.5">Measure</text>
<text x="90.9" y="155.6">When</text>
<text x="96.9" y="155.6">tuning</text>
<text x="99.8" y="153.5">inductances</text>
<text x="103.7" y="151.5">number</text>
<text x="104" y="155.6">the</text>
<text x="108.2" y="155.6">inductors,</text>
<text x="111.9" y="151.5">of</text>
<text x="112.4" y="153.5">at</text>
<text x="114.9" y="151.5">inductor</text>
<text x="115.4" y="153.5">475kHz</text>
<text x="118.8" y="155.6">make</text>
<text x="123.6" y="153.5">on</text>
<text x="123.9" y="151.5">turns:</text>
<text x="124.9" y="155.6">the</text>
<text x="127.1" y="153.5">a</text>
<text x="129" y="155.6">coils</text>
<text x="129.4" y="153.5">VNA</text>
<text x="130.5" y="151.5">L2</text>
<text x="133.9" y="151.5">=</text>
<text x="134.1" y="153.5">or</text>
<text x="134.7" y="155.6">closer</text>
<text x="136.7" y="151.5">14,</text>
<text x="137.2" y="153.5">at</text>
<text x="140.2" y="153.5">least</text>
<text x="140.9" y="151.5">L3</text>
<text x="141.7" y="155.6">together</text>
<text x="144.3" y="151.5">=</text>
<text x="146.1" y="153.5">100kHz</text>
<text x="147" y="151.5">23,</text>
<text x="150.8" y="155.6">to</text>
<text x="151.2" y="151.5">L4</text>
<text x="153.8" y="155.6">increase</text>
<text x="154.2" y="153.5">on</text>
<text x="154.6" y="151.5">=</text>
<text x="157.4" y="151.5">23,</text>
<text x="157.7" y="153.5">a</text>
<text x="160" y="153.5">LCR.</text>
<text x="161.6" y="151.5">L5</text>
<text x="163" y="155.6">inductance,</text>
<text x="165" y="151.5">=</text>
<text x="165.4" y="153.5">Try</text>
<text x="167.7" y="151.5">19</text>
<text x="169.3" y="153.5">to</text>
<text x="172.3" y="153.5">be</text>
<text x="175.1" y="155.6">or</text>
<text x="175.7" y="153.5">within</text>
<text x="178.2" y="155.6">futher</text>
<text x="182.5" y="153.5">±0.2uH.</text>
<text x="185" y="155.6">apart</text>
<text x="191.1" y="155.6">to</text>
<text x="194.1" y="155.6">decrease.</text>
<text x="248.9" y="150.2">Requires</text>
<text x="258.3" y="150.2">cutting</text>
<text x="266" y="150.2">traces.</text>
<text x="90.9" y="157.6">L1</text>
<text x="94.3" y="157.6">sees</text>
<text x="99.7" y="157.6">primarily</text>
<text x="109.3" y="157.6">DC</text>
<text x="113" y="157.6">current</text>
<text x="121" y="157.6">and</text>
<text x="125.6" y="157.6">is</text>
<text x="128.4" y="157.6">tolerant</text>
<text x="137" y="157.6">to</text>
<text x="140.1" y="157.6">variation</text>
<text x="149.5" y="157.6">in</text>
<text x="152.4" y="157.6">indcutance,</text>
<text x="164.6" y="157.6">hence</text>
<text x="171.3" y="157.6">it</text>
<text x="173.8" y="157.6">can</text>
<text x="178.3" y="157.6">be</text>
<text x="181.8" y="157.6">an</text>
<text x="185.2" y="157.6">SMD</text>
<text x="190.3" y="157.6">inductor.</text>
<text x="16.5" y="168">-</text>
<text x="19.3" y="168">10µF</text>
<text x="25.3" y="168">capacitors</text>
<text x="36.4" y="168">outside</text>
<text x="44.4" y="168">of</text>
<text x="47.5" y="168">the</text>
<text x="51.6" y="168">RF</text>
<text x="55.1" y="168">section</text>
<text x="63.1" y="168">can</text>
<text x="67.7" y="168">be</text>
<text x="71.1" y="168">Class</text>
<text x="77.4" y="168">II</text>
<text x="79.8" y="168">MLCCs</text>
<text x="87" y="168">(X5R</text>
<text x="92.7" y="168">or</text>
<text x="95.8" y="168">X7R).</text>
<text x="16.5" y="170">-</text>
<text x="19.3" y="170">10µF</text>
<text x="25.3" y="170">is</text>
<text x="28.1" y="170">the</text>
<text x="32.2" y="170">specified</text>
<text x="41.9" y="170">capacitance</text>
<text x="54.5" y="170">at</text>
<text x="57.5" y="170">0V</text>
<text x="61" y="170">DC.</text>
<text x="65.3" y="170">It</text>
<text x="67.8" y="170">is</text>
<text x="70.6" y="170">fine</text>
<text x="75.4" y="170">for</text>
<text x="79.2" y="170">the</text>
<text x="83.3" y="170">capacitance</text>
<text x="95.9" y="170">with</text>
<text x="100.9" y="170">applied</text>
<text x="109" y="170">DC</text>
<text x="112.8" y="170">voltage</text>
<text x="120.8" y="170">to</text>
<text x="123.9" y="170">be</text>
<text x="127.3" y="170">under</text>
<text x="133.8" y="170">10µF.</text>
<text x="16.5" y="174.1">-</text>
<text x="19.3" y="174.1">Oscillator</text>
<text x="29.6" y="174.1">frequency</text>
<text x="40" y="174.1">should</text>
<text x="47.4" y="174.1">ideally</text>
<text x="54.9" y="174.1">be</text>
<text x="58.3" y="174.1">within</text>
<text x="65" y="174.1">the</text>
<text x="69.2" y="174.1">472-479kHz</text>
<text x="82.6" y="174.1">band,</text>
<text x="88.9" y="174.1">centered</text>
<text x="98.3" y="174.1">on</text>
<text x="101.7" y="174.1">475kHz.</text>
</g>
<g font-size="1.3" fill="#a90000">
<text x="223.3" y="29.3" transform="rotate(-90 223.3 29.3)">16</text>
<text x="105.3" y="35.3">1</text>
<text x="105.3" y="32.8">2</text>
<text x="105.3" y="30.2">3</text>
<text x="212.7" y="32.8">3</text>
<text x="212.7" y="35.3">4</text>
<text x="232.4" y="35.3">13</text>
<text x="232.4" y="32.8">14</text>
<text x="34.9" y="36.6">1</text>
<text x="34.9" y="41.7">2</text>
<text x="53.9" y="36.6">2</text>
<text x="61.5" y="36.6">1</text>
<text x="142" y="36.3" transform="rotate(-90 142 36.3)">5</text>
<text x="173.7" y="36.3" transform="rotate(-90 173.7 36.3)">5</text>
<text x="212.7" y="37.8">5</text>
<text x="212.7" y="40.4">6</text>
<text x="232.4" y="40.4">11</text>
<text x="232.4" y="37.8">12</text>
<text x="133.9" y="42.9">2</text>
<text x="156.8" y="42.9">4</text>
<text x="166.9" y="42.9">2</text>
<text x="187.3" y="42.9">4</text>
<text x="212.7" y="45.5">9</text>
<text x="232.4" y="45.5">15</text>
<text x="105.3" y="53.1">1</text>
<text x="105.3" y="50.5">2</text>
<text x="105.3" y="48">3</text>
<text x="142" y="51.5" transform="rotate(-90 142 51.5)">3</text>
<text x="173.7" y="51.5" transform="rotate(-90 173.7 51.5)">3</text>
<text x="212" y="50.5">10</text>
<text x="212.7" y="53.1">2</text>
<text x="212.7" y="48">7</text>
<text x="212.7" y="58.2">1</text>
<text x="223.3" y="64.2" transform="rotate(-90 223.3 64.2)">8</text>
<text x="262.6" y="62.3" transform="rotate(-90 262.6 62.3)">1</text>
<text x="27.2" y="78.5">1</text>
<text x="39.9" y="78.5">3</text>
<text x="64.1" y="78.5">1</text>
<text x="76.8" y="78.5">3</text>
<text x="115.5" y="82.3">1</text>
<text x="34" y="85.8" transform="rotate(-90 34 85.8)">2</text>
<text x="70.9" y="85.8" transform="rotate(-90 70.9 85.8)">2</text>
<text x="115.5" y="84.8">2</text>
<text x="59.4" y="117.5" transform="rotate(-90 59.4 117.5)">1</text>
<text x="46.3" y="121.7">6</text>
<text x="71.7" y="121.7">2</text>
<text x="254.6" y="122.9">1</text>
<text x="46.3" y="129.3">5</text>
<text x="71.7" y="129.3">3</text>
<text x="117.4" y="129.3">1</text>
<text x="124.2" y="126.4" transform="rotate(-90 124.2 126.4)">2</text>
<text x="258.8" y="127.7" transform="rotate(-90 258.8 127.7)">2</text>
<text x="59.4" y="135.3" transform="rotate(-90 59.4 135.3)">4</text>
<text x="124.2" y="134.1" transform="rotate(-90 124.2 134.1)">3</text>
</g>
<g font-size="1.3" fill="#989898">
<text x="39.5" y="33.9">D_Schottky</text>
<text x="43.4" y="31.3">D1</text>
<text x="251.4" y="134.2">R4</text>
<text x="252" y="136.8">1</text>
<text x="256.5" y="134.2">R5</text>
<text x="257.1" y="136.8">1</text>
<text x="264.6" y="134.2">R6</text>
<text x="264.7" y="136.8">1</text>
<text x="270.9" y="134.2">R7</text>
<text x="271.1" y="136.8">1</text>
</g>
<g font-size="1.3" fill="#0f0f0f">
<text x="248.9" y="122.8">V_out 1</text>
<text x="104.1" y="129.2">Gate</text>
<text x="264.2" y="129.2">I_out</text>
</g>
</svg>
